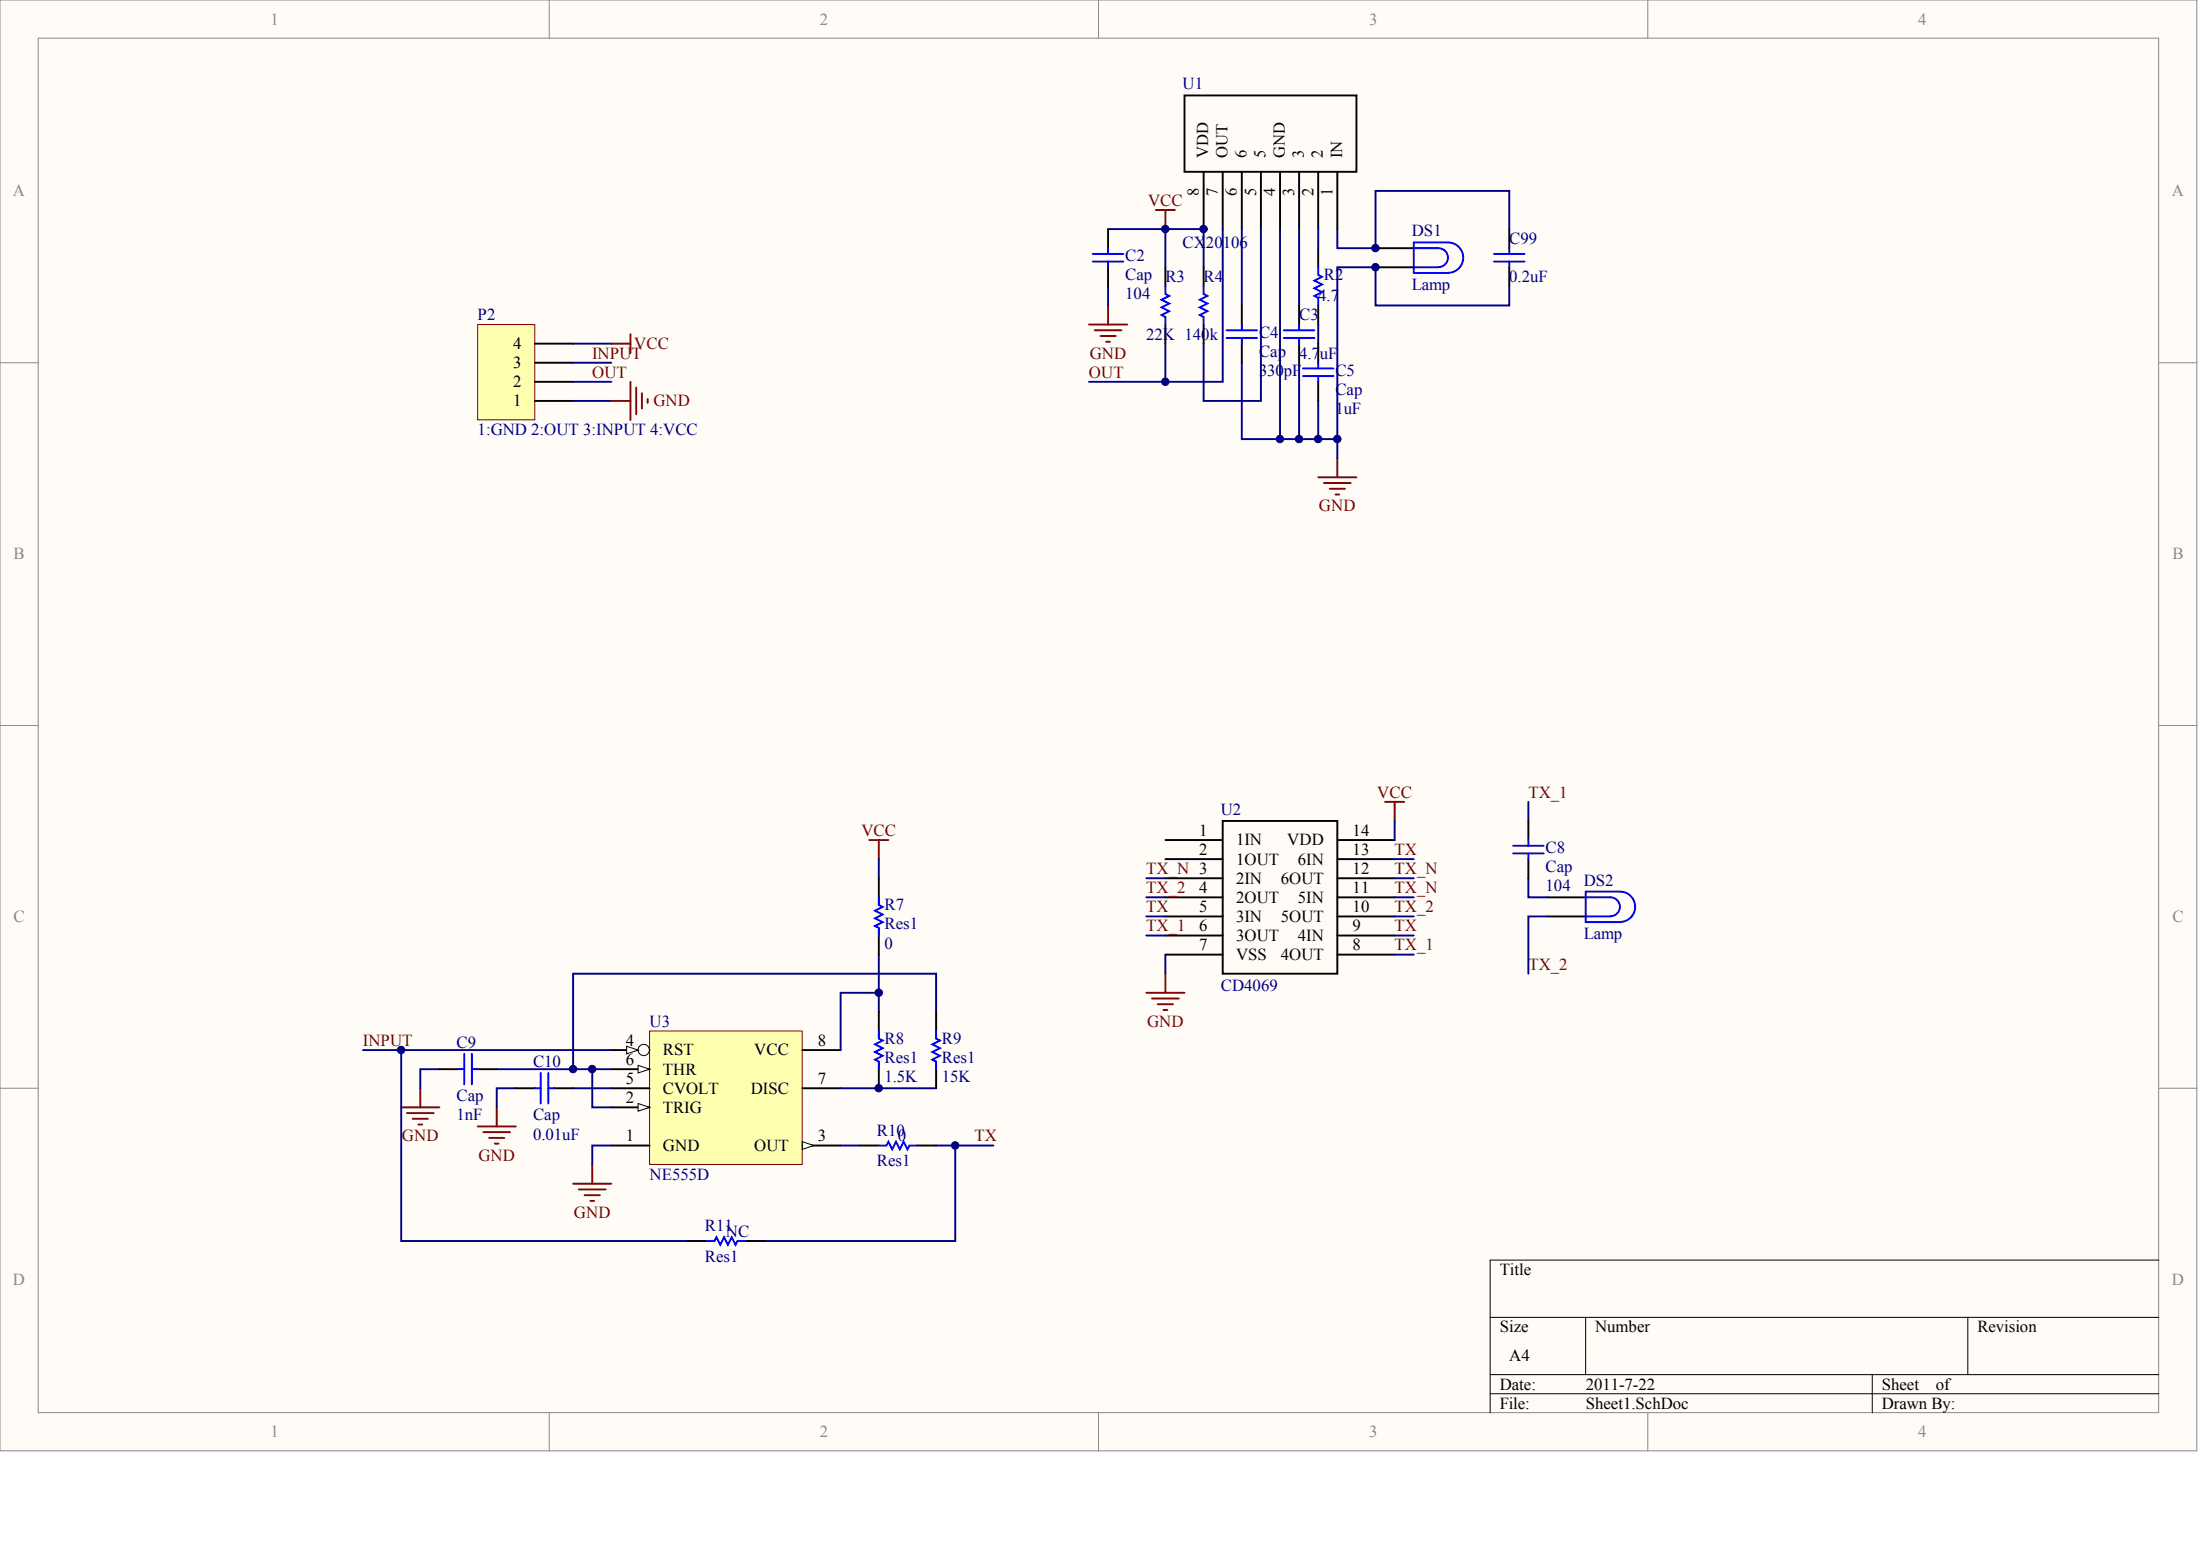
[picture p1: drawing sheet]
<svg xmlns="http://www.w3.org/2000/svg" width="840mm" height="594mm" viewBox="0 0 840 594" stroke-linecap="round" stroke-linejoin="round" font-family="sans-serif">
<g fill="#fffcf8" stroke="#85878c" stroke-width=".38">
<path d="M0 0h838.4v553.6h-838.4z"/>
<path d="M14.6 14.6h809.2v524.4h-809.2z"/>
</g>
<path d="M209.6 0v14.6M419.2 0v14.6M628.9 0v14.6M0 138.4h14.6M823.9 138.4h14.6M0 276.8h14.6M823.9 276.8h14.6M0 415.2h14.6M823.9 415.2h14.6M209.6 539.1v14.5M419.2 539.1v14.5M628.9 539.1v14.5" fill="none" stroke="#85878c" stroke-width=".38"/>
<path d="M823.9 480.8h-255.2v58.3M568.7 502.6h255.2M605.2 502.6v21.9M751 502.6v21.9M568.7 524.5h255.2M568.7 531.8h255.2M714.5 524.5v14.6" fill="none" stroke="#000" stroke-width=".38"/>
<path d="M182.3 123.8h21.8v36.4h-21.8z" fill="#ffffb0" stroke="#800000" stroke-width=".38"/>
<g fill="none" stroke="#000" stroke-width=".73">
<path d="M452.1 36.4h65.6v29.2h-65.6zM459.3 65.6v21.8M466.6 65.6v21.8M473.9 65.6v21.8M481.2 65.6v21.8M488.5 65.6v21.8M495.8 65.6v21.8M503.1 65.6v21.8M510.4 65.6v21.8M204.2 138.4h14.5M204.2 131.1h14.5M204.2 153h14.5"/>
<path d="M204.2 145.7h14.5M466.6 313.2h43.8v58.3h-43.8zM444.8 320.5h21.8M444.8 327.8h21.8M444.8 335.1h21.8M510.4 320.5h21.9M510.4 327.8h21.9M510.4 335.1h21.9M444.8 342.4h21.8M444.8 349.7h21.8M444.8 357h21.8M510.4 342.4h21.9"/>
<path d="M510.4 349.7h21.9M510.4 357h21.9M444.8 364.2h21.8M510.4 364.2h21.9"/>
</g>
<path d="M247.9 393.4h58.3v50.9h-58.3z" fill="#ffffb0" stroke="#800000" stroke-width=".38"/>
<path d="M233.3 422.5h14.6" fill="none" stroke="#000" stroke-width=".73"/>
<path d="M243.5 421.1l4.4 1.4-4.4 1.5z" fill="#fffcf8" stroke="#000" stroke-width=".38"/>
<path d="M306.2 437.1h14.6" fill="none" stroke="#000" stroke-width=".73"/>
<path d="M306.2 435.6l4.4 1.5-4.4 1.4z" fill="#fffcf8" stroke="#000" stroke-width=".38"/>
<path d="M233.3 400.7h14.6" fill="none" stroke="#000" stroke-width=".73"/>
<circle cx="245.7" cy="400.6" r="2.15" fill="#fffcf8" stroke="#000" stroke-width=".38"/>
<path d="M239.1 399.2l4.4 1.5-4.4 1.4z" fill="#fffcf8" stroke="#000" stroke-width=".38"/>
<path d="M233.3 415.2h14.6M233.3 407.9h14.6" fill="none" stroke="#000" stroke-width=".73"/>
<path d="M243.5 406.5l4.4 1.4-4.4 1.5z" fill="#fffcf8" stroke="#000" stroke-width=".38"/>
<g fill="none" stroke="#000" stroke-width=".73">
<path d="M422.9 87.4v7.3M503.1 94.7v7.3M525 94.7h14.5M576 87.4v7.3M422.9 102v7.3M444.8 102v7.3M459.3 102v7.3M473.9 116.6v7.2M495.8 116.6v7.2M503.1 116.6v7.2M525 102h14.5M576 102v7.3"/>
<path d="M444.8 123.8v7.3M459.3 123.8v7.3M473.9 131.1v7.3M495.8 131.1v7.3M503.1 131.1v7.3M503.1 145.7v7.3M583.3 313.2v7.3M335.4 335.1v7.3M583.3 327.8v7.3M335.4 357v7.2M590.6 342.4h14.6M590.6 349.7h14.6"/>
<path d="M335.4 386.1v7.3M357.3 386.1v7.3M167.7 407.9h7.3M182.3 407.9h7.3M196.9 415.2h7.3M211.4 415.2h7.3M306.2 415.2h14.6M306.2 400.7h14.6M335.4 407.9v7.3M357.3 407.9v7.3M233.3 437.1h14.6M328.1 437.1h7.3"/>
<path d="M350 437.1h7.3M262.5 473.5h7.3M284.4 473.5h7.2"/>
</g>
<g fill="none" stroke="#800000" stroke-width=".73">
<path d="M441.1 80.1h7.3M444.8 80.1v7.3M422.9 116.6v7.2M233.3 131.1h7.3M240.6 127.5v7.3M415.6 123.8h14.6M417.8 126h10.2M420 128.2h5.8M422.2 130.4h1.4M233.3 153h7.3M240.6 145.7v14.6M242.8 147.9v10.2"/>
<path d="M245 150.1v5.8M247.2 152.2v1.5M510.4 174.8v7.3M503.1 182.1h14.6M505.3 184.3h10.2M507.5 186.5h5.8M509.7 188.7h1.4M528.6 306h7.3M532.3 306v7.2M331.7 320.5h7.3M335.4 320.5v7.3M437.5 378.8h14.6"/>
<path d="M444.8 371.5v7.3M439.7 381h10.2M441.8 383.2h5.9M444 385.4h1.5M160.4 415.2v7.3M153.1 422.5h14.6M155.3 424.7h10.2M157.5 426.9h5.8M159.7 429.1h1.4M182.3 429.8h14.6M184.5 432h10.2M186.7 434.2h5.8"/>
<path d="M188.8 436.4h1.5M189.6 422.5v7.3M218.7 451.7h14.6M220.9 453.8h10.2M223.1 456h5.8M225.3 458.2h1.5M226 444.4v7.3"/>
</g>
<g fill="none" stroke="#000080" stroke-width=".73">
<path d="M422.9 87.4h21.9M466.6 87.4v58.3h-21.8v-14.6M473.9 87.4v29.2M481.2 87.4v65.6h-21.9v-21.9M488.5 87.4v80.1h7.3M495.8 87.4v29.2M503.1 87.4v7.3M510.4 87.4v7.3h14.6v-21.9h51v14.6M422.9 109.3v7.3M444.8 102v-14.6h14.5v14.6M576 109.3v7.3h-51v-14.6h-14.6v72.8M218.7 131.1h14.6"/>
<path d="M218.7 138.4h14.6M473.9 138.4v29.1h14.6M495.8 138.4v29.1h7.3M503.1 123.8v7.3M218.7 145.7h14.6M218.7 153h14.6M415.6 145.7h29.2M503.1 153v14.5h7.3M532.3 313.2v7.3M583.3 306v7.2M335.4 327.8v7.3M437.5 335.1h7.3"/>
<path d="M532.3 335.1h7.2M532.3 327.8h7.2M583.3 335.1v7.3h7.3M437.5 357h7.3M437.5 349.7h7.3M437.5 342.4h7.3M532.3 357h7.2M532.3 349.7h7.2M532.3 342.4h7.2M590.6 349.7h-7.3v21.8M335.4 378.8h-14.6v21.9M335.4 364.2v21.9"/>
<path d="M444.8 364.2v7.3M532.3 364.2h7.2M357.3 386.1v-14.6h-138.6v36.4M138.5 400.7h94.8M153.1 400.7v72.8h109.4M167.7 407.9h-7.3v7.3M189.6 407.9h36.4M196.9 415.2h-7.3v7.3M218.7 415.2h14.6M233.3 407.9h-7.3v14.6h7.3M320.8 415.2h36.5M233.3 437.1h-7.3v7.3"/>
<path d="M320.8 437.1h7.3M357.3 437.1h21.8M364.6 437.1v36.4h-73"/>
</g>
<g fill="none" stroke="#00f" stroke-width=".73">
<path d="M417.1 99.8h11.6M417.1 96.9h11.6M422.9 94.7v2.2M422.9 99.8v2.2M539.5 94.7h9.5a3.6 3.6 0 0 1 3.6 3.6 3.6 3.6 0 0 1-3.6 3.6M570.2 99.8h11.6M570.2 96.9h11.6M576 94.7v2.2M576 99.8v2.2M444.8 109.3v2.9l1.4 .7-2.9 1.5 2.9 1.4-2.9 1.5 2.9 1.4-2.9 1.5 1.5 .7v2.9M459.3 109.3v2.9l1.5 .7-2.9 1.5 2.9 1.4-2.9 1.5 2.9 1.4-2.9 1.5 1.4 .7v2.9M503.1 102v2.9l1.4 .7-2.9 1.5 2.9 1.4-2.9 1.5 2.9 1.5-2.9 1.4 1.5 .7v3"/>
<path d="M539.5 102h9.5M552.7 104.1a5.8 5.8 0 0 0 5.7-5.8 5.8 5.8 0 0 0-5.7-5.8h-13.2v11.7h13.2M468.1 128.9h11.7M468.1 126h11.7M473.9 123.8v2.2M473.9 128.9v2.2M490 128.9h11.6M490 126h11.6M495.8 123.8v2.2M495.8 128.9v2.2M503.1 138.4v2.2M497.3 143.5h11.6"/>
<path d="M497.3 140.6h11.6M503.1 143.5v2.2M577.5 325.6h11.6M577.5 322.7h11.6M583.3 320.5v2.2M583.3 325.6v2.2M335.4 342.4v2.9l1.5 .7-3 1.5 3 1.4-3 1.5 3 1.5-3 1.4 1.5 .7v3M605.2 342.4h9.4a3.6 3.6 0 0 1 3.6 3.6 3.6 3.6 0 0 1-3.6 3.6M605.2 349.7h9.4M618.3 351.8a5.8 5.8 0 0 0 5.7-5.8 5.8 5.8 0 0 0-5.7-5.8h-13.1v11.7h13.1M335.4 393.4v2.9l1.5 .7-3 1.5 3 1.4-3 1.5 3 1.4-3 1.5 1.5 .7v2.9M357.3 393.4v2.9l1.4 .7-2.9 1.5 2.9 1.4-2.9 1.5 2.9 1.4-2.9 1.5 1.5 .7v2.9"/>
<path d="M175 407.9h2.2M177.2 402.1v11.7M180.1 402.1v11.7M180.1 407.9h2.2M204.2 415.2h2.1M206.3 409.4v11.7M209.3 409.4v11.7M209.3 415.2h2.1M335.4 437.1h2.9l.7-1.5 1.5 2.9 1.5-2.9 1.4 2.9 1.5-2.9 1.4 2.9 .8-1.4h2.9M269.8 473.5h2.9l.7-1.4 1.5 2.9 1.4-2.9 1.5 2.9 1.5-2.9 1.4 2.9 .7-1.5h3"/>
</g>
<g fill="#000080" stroke="#000080" stroke-width=".38">
<circle cx="153.1" cy="400.6" r="1.42"/>
<circle cx="218.7" cy="407.9" r="1.42"/>
<circle cx="226" cy="407.9" r="1.42"/>
<circle cx="335.4" cy="415.2" r="1.42"/>
<circle cx="335.4" cy="378.8" r="1.42"/>
<circle cx="364.5" cy="437" r="1.42"/>
<circle cx="444.7" cy="145.7" r="1.42"/>
<circle cx="444.7" cy="87.4" r="1.42"/>
<circle cx="459.3" cy="87.4" r="1.42"/>
<circle cx="488.5" cy="167.5" r="1.42"/>
<circle cx="495.8" cy="167.5" r="1.42"/>
<circle cx="503.1" cy="167.5" r="1.42"/>
<circle cx="510.3" cy="167.5" r="1.42"/>
<circle cx="524.9" cy="101.9" r="1.42"/>
<circle cx="524.9" cy="94.7" r="1.42"/>
</g>
<g font-size="6.4" fill="#85878c">
<text x="103.2" y="9.3">1</text>
<text x="312.9" y="9.3">2</text>
<text x="522.5" y="9.3">3</text>
<text x="732.1" y="9.3">4</text>
<text x="5" y="74.9">A</text>
<text x="828.9" y="74.9">A</text>
<text x="5.2" y="213.3">B</text>
<text x="829.1" y="213.3">B</text>
<text x="5.2" y="351.7">C</text>
<text x="829.1" y="351.7">C</text>
<text x="5" y="490.1">D</text>
<text x="828.9" y="490.1">D</text>
<text x="103.2" y="548.4">1</text>
<text x="312.9" y="548.4">2</text>
<text x="522.5" y="548.4">3</text>
<text x="732.1" y="548.4">4</text>
</g>
<g font-size="6.4" fill="#000080">
<text x="451.3" y="34.1">U1</text>
<text x="451.3" y="94.6">CX20106</text>
<text x="538.8" y="90.2">DS1</text>
<text x="576" y="93.1">C99</text>
<text x="429.4" y="99.7">C2</text>
<text x="429.4" y="107">Cap</text>
<text x="444.8" y="107.7">R3</text>
<text x="459.3" y="107.7">R4</text>
<text x="505.3" y="107">R2</text>
<text x="576" y="107.7">0.2uF</text>
<text x="538.8" y="110.6">Lamp</text>
<text x="429.4" y="114.3">104</text>
<text x="503.1" y="115">4.7</text>
<text x="182.3" y="122.3">P2</text>
<text x="495.8" y="122.3">C3</text>
<text x="437.5" y="129.5">22K 140k</text>
<text x="480.5" y="128.8">C4</text>
<text x="480.5" y="136.1">Cap</text>
<text x="495.8" y="136.8">4.7uF</text>
<text x="480.5" y="143.4">330pF</text>
<text x="509.7" y="143.4">C5</text>
<text x="509.7" y="150.7">Cap</text>
<text x="509.7" y="158">1uF</text>
<text x="182.3" y="166">1:GND 2:OUT 3:INPUT 4:VCC</text>
<text x="465.9" y="310.9">U2</text>
<text x="589.9" y="325.5">C8</text>
<text x="589.9" y="332.8">Cap</text>
<text x="589.9" y="340.1">104</text>
<text x="604.4" y="337.9">DS2</text>
<text x="337.6" y="347.4">R7</text>
<text x="337.6" y="354.6">Res1</text>
<text x="604.4" y="358.3">Lamp</text>
<text x="337.6" y="361.9">0</text>
<text x="465.9" y="378">CD4069</text>
<text x="247.9" y="391.8">U3</text>
<text x="174.3" y="399.8">C9</text>
<text x="337.6" y="398.4">R8</text>
<text x="359.5" y="398.4">R9</text>
<text x="203.4" y="407.1">C10</text>
<text x="337.6" y="405.6">Res1</text>
<text x="359.5" y="405.6">Res1</text>
<text x="337.6" y="412.9">1.5K</text>
<text x="359.5" y="412.9">15K</text>
<text x="174.3" y="420.2">Cap</text>
<text x="174.3" y="427.5">1nF</text>
<text x="203.4" y="427.5">Cap</text>
<text x="203.4" y="434.8">0.01uF</text>
<text x="334.7" y="433.3">R10</text>
<text x="342.7" y="435.5">0</text>
<text x="334.7" y="445">Res1</text>
<text x="247.9" y="450.1">NE555D</text>
<text x="269" y="469.7">R11</text>
<text x="277.1" y="471.9">NC</text>
<text x="269" y="481.4">Res1</text>
</g>
<g font-size="6.4" fill="#800000">
<text x="438.1" y="78.6">VCC</text>
<text x="226" y="136.8">INPUT</text>
<text x="242.1" y="133.2">VCC</text>
<text x="415.9" y="136.8">GND</text>
<text x="226" y="144.1">OUT</text>
<text x="415.6" y="144.1">OUT</text>
<text x="249.4" y="155">GND</text>
<text x="503.4" y="195.1">GND</text>
<text x="525.6" y="304.4">VCC</text>
<text x="583.3" y="304.4">TX_1</text>
<text x="328.8" y="319">VCC</text>
<text x="532.3" y="326.2">TX</text>
<text x="437.5" y="333.5">TX_N 3</text>
<text x="532.3" y="333.5">TX_N</text>
<text x="437.5" y="340.8">TX_2</text>
<text x="532.3" y="340.8">TX_N</text>
<text x="437.5" y="348.1">TX</text>
<text x="532.3" y="348.1">TX_2</text>
<text x="437.5" y="355.4">TX_1</text>
<text x="532.3" y="355.4">TX</text>
<text x="532.3" y="362.7">TX_1</text>
<text x="583.3" y="369.9">TX_2</text>
<text x="437.8" y="391.8">GND</text>
<text x="138.5" y="399.1">INPUT</text>
<text x="153.4" y="435.5">GND</text>
<text x="371.8" y="435.5">TX</text>
<text x="182.6" y="442.8">GND</text>
<text x="219" y="464.6">GND</text>
</g>
<g font-size="6.4">
<text x="195.8" y="133.2">4</text>
<text x="195.8" y="140.5">3</text>
<text x="195.8" y="147.8">2</text>
<text x="195.8" y="155">1</text>
<text x="457.6" y="319">1</text>
<text x="471.7" y="322.6">1IN</text>
<text x="491.3" y="322.6">VDD</text>
<text x="516.2" y="319">14</text>
<text x="457.6" y="326.2">2</text>
<text x="471.7" y="329.9">1OUT</text>
<text x="495.4" y="329.9">6IN</text>
<text x="516.2" y="326.2">13</text>
<text x="516.2" y="333.5">12</text>
<text x="457.6" y="340.8">4</text>
<text x="471.7" y="337.2">2IN</text>
<text x="488.8" y="337.2">6OUT</text>
<text x="516.2" y="340.8">11</text>
<text x="471.7" y="344.5">2OUT</text>
<text x="495.4" y="344.5">5IN</text>
<text x="457.6" y="348.1">5</text>
<text x="471.7" y="351.7">3IN</text>
<text x="488.8" y="351.7">5OUT</text>
<text x="516.2" y="348.1">10</text>
<text x="457.6" y="355.4">6</text>
<text x="471.7" y="359">3OUT</text>
<text x="495.4" y="359">4IN</text>
<text x="516.2" y="355.4">9</text>
<text x="457.6" y="362.7">7</text>
<text x="516.2" y="362.7">8</text>
<text x="471.7" y="366.3">VSS</text>
<text x="488.8" y="366.3">4OUT</text>
<text x="238.9" y="399.1">4</text>
<text x="312.1" y="399.1">8</text>
<text x="238.9" y="406.4">6</text>
<text x="253" y="402.7">RST</text>
<text x="287.9" y="402.7">VCC</text>
<text x="238.9" y="413.7">5</text>
<text x="253" y="410">THR</text>
<text x="312.1" y="413.7">7</text>
<text x="253" y="417.3">CVOLT</text>
<text x="286.5" y="417.3">DISC</text>
<text x="238.9" y="420.9">2</text>
<text x="253" y="424.6">TRIG</text>
<text x="238.9" y="435.5">1</text>
<text x="312.1" y="435.5">3</text>
<text x="253" y="439.2">GND</text>
<text x="287.9" y="439.2">OUT</text>
<text x="572.4" y="486.5">Title</text>
<text x="572.4" y="508.4">Size</text>
<text x="608.8" y="508.4">Number</text>
<text x="754.6" y="508.4">Revision</text>
<text x="576" y="519.3">A4</text>
<text x="572.4" y="530.2">Date:</text>
<text x="605.2" y="530.2">2011-7-22</text>
<text x="718.2" y="530.2">Sheet</text>
<text x="738.8" y="530.2">of</text>
<text x="572.4" y="537.5">File:</text>
<text x="605.2" y="537.5">Sheet1.SchDoc</text>
<text x="718.2" y="537.5">Drawn By:</text>
</g>
<g font-size="6.3">
<text x="461.1" y="60.5" transform="rotate(-90 461.1 60.5)">VDD</text>
<text x="468.4" y="60.5" transform="rotate(-90 468.4 60.5)">OUT</text>
<text x="475.7" y="60.5" transform="rotate(-90 475.7 60.5)">6</text>
<text x="483" y="60.5" transform="rotate(-90 483 60.5)">5</text>
<text x="490.3" y="60.5" transform="rotate(-90 490.3 60.5)">GND</text>
<text x="497.6" y="60.5" transform="rotate(-90 497.6 60.5)">3</text>
<text x="504.9" y="60.5" transform="rotate(-90 504.9 60.5)">2</text>
<text x="512.2" y="60.5" transform="rotate(-90 512.2 60.5)">IN</text>
<text x="457.5" y="74.7" transform="rotate(-90 457.5 74.7)">8</text>
<text x="464.8" y="74.7" transform="rotate(-90 464.8 74.7)">7</text>
<text x="472.1" y="74.7" transform="rotate(-90 472.1 74.7)">6</text>
<text x="479.4" y="74.7" transform="rotate(-90 479.4 74.7)">5</text>
<text x="486.6" y="74.7" transform="rotate(-90 486.6 74.7)">4</text>
<text x="493.9" y="74.7" transform="rotate(-90 493.9 74.7)">3</text>
<text x="501.2" y="74.7" transform="rotate(-90 501.2 74.7)">2</text>
<text x="508.5" y="74.7" transform="rotate(-90 508.5 74.7)">1</text>
</g>
</svg>
